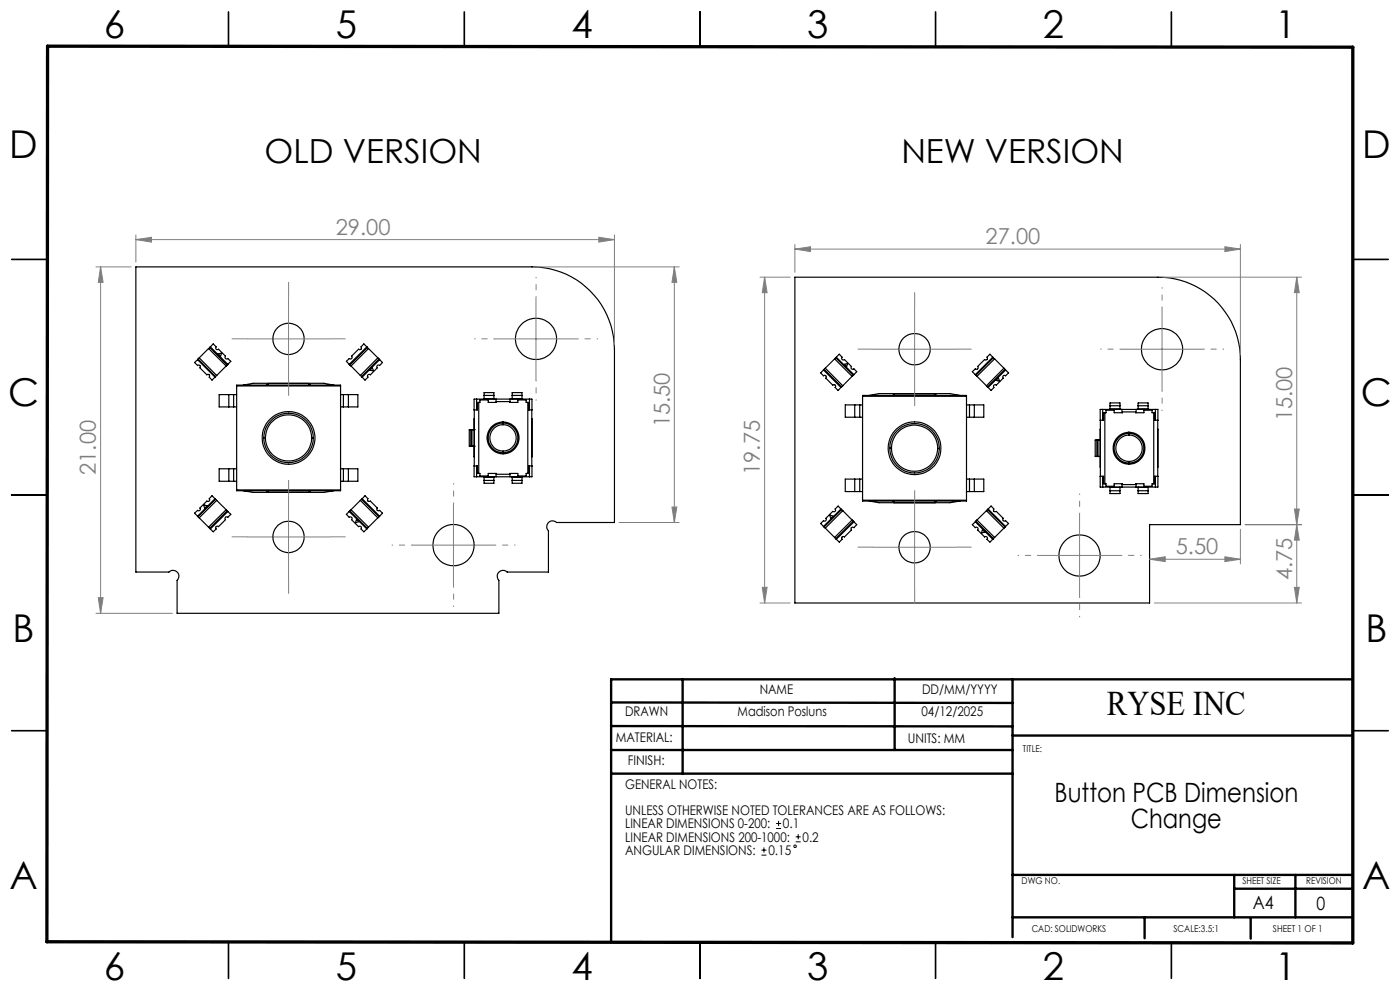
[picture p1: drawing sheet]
<svg xmlns="http://www.w3.org/2000/svg" width="297mm" height="210mm" viewBox="0 0 297 210" stroke-linecap="round" stroke-linejoin="round" font-family="sans-serif">
<g fill="none" stroke="#000" stroke-width=".25">
<path d="M28.8 56.6h84.1a17.5 17.5 0 0 1 17.5 17.5v36.7h-12.3a1.23 1.23 0 0 0-1.8 .1 1.23 1.23 0 0 0 0 1.7v8.7h-8.7a1.25 1.25 0 0 0-1.8 .1 1.25 1.25 0 0 0 0 1.7v7h-68.2v-7a1.23 1.23 0 0 0 0-1.7 1.23 1.23 0 0 0-1.8-.1h-7zM168.6 58.8h77a17.4 17.4 0 0 1 17.5 17.5v35h-19.2v16.6h-75.3zM41.9 76.3l-.6 .6 .6 .6a.35 .35 0 0 1 .5 0 .35 .35 0 0 1 0 .5l1.5 1.5a.35 .35 0 0 1 .5 0 .35 .35 0 0 1 0 .5l.6 .6 .7-.7M41.9 76.3l3.7 3.7M42 76.2l3.7 3.7M42 76.2l-.1 .1M42.3 75.9l-.3 .3M42.3 75.9l3.7 3.7M44.2 73.9l3.8 3.7M44.2 73.9l-1.9 2M44.5 73.7l-.3 .2M44.5 73.7l3.7 3.7"/>
<path d="M44.6 73.6l.6-.7 .7 .7a.35 .35 0 0 0 0 .5 .35 .35 0 0 0 .5 0l1.4 1.5a.35 .35 0 0 0 0 .5 .35 .35 0 0 0 .5 0l.7 .6-.8 .7M44.6 73.6l3.7 3.7M44.6 73.6l-.1 .1M46 79.6l-.3 .3M46.3 75.1l.7-.2-.2 .7zM48 77.6l-2 2M48.2 77.4l-.2 .2M74.1 77.3l.1 .1M74.2 77.4l.3 .2M74.5 77.6l1.9 2M76.4 79.6l.3 .3M76.7 79.9l.1 .1"/>
<path d="M77.8 73.6l-3.7 3.7M77.9 73.7l.3 .2M77.9 73.7l-.7-.8-.6 .7a.36 .36 0 0 1 0 .5 .36 .36 0 0 1-.5 0l-1.5 1.5a.35 .35 0 0 1 0 .5 .35 .35 0 0 1-.5 0l-.6 .6 .6 .6M77.9 73.7l-3.7 3.7M78.2 73.9l-3.7 3.7M78.2 73.9l2 2M79 78l.2 .7-.7-.2zM80.2 75.9l.2 .3M80.2 75.9l-3.8 3.7M80.4 76.2l.7 .7-.6 .6a.35 .35 0 0 0-.5 0 .35 .35 0 0 0 0 .5l-1.4 1.5a.35 .35 0 0 0-.5 0 .35 .35 0 0 0 0 .5l-.7 .6-.6-.6M80.4 76.2l-3.7 3.7M80.5 76.3l-3.7 3.7"/>
<path d="M174.7 78.5l3.7 3.7M174.8 78.3l-.7 .8 .6 .6a.35 .35 0 0 1 .5 0 .35 .35 0 0 1 0 .5l1.5 1.5a.35 .35 0 0 1 .5 0 .35 .35 0 0 1 0 .5l.6 .6 .6-.6M174.8 78.3l3.7 3.8M175.1 78.1l-.3 .2M175.1 78.1l3.7 3.7M177.1 76.1l3.7 3.7M177.1 76.1l-2 2M177.3 75.9l-.2 .2M177.3 75.9l.7-.8 .6 .7a.35 .35 0 0 0 0 .5 .35 .35 0 0 0 .5 0l1.5 1.4a.36 .36 0 0 0 0 .6 .36 .36 0 0 0 .6-.1l.6 .6-.6 .7M177.3 75.9l3.7 3.7M177.4 75.8l3.8 3.7M179.1 77.3l.7-.2-.2 .7z"/>
<path d="M180.8 79.8l-2 2M181 79.6l-.2 .2M181.2 79.5l-.2 .1M206.9 79.5l.1 .1M207 79.6l.3 .2M207.3 79.8l2 2M210.6 75.8l-.6-.7-.6 .7a.35 .35 0 0 1 0 .5 .35 .35 0 0 1-.5 0l-1.5 1.4a.35 .35 0 0 1 0 .5 .35 .35 0 0 1-.5 0l-.6 .6 .6 .7M210.6 75.8l-3.7 3.7M210.6 75.8l.1 .1M210.7 75.9l.3 .2M210.7 75.9l-3.7 3.7M211 76.1l-3.7 3.7"/>
<path d="M211 76.1l2 2M213 78.1l.2 .2M213 78.1l-3.7 3.7M213.2 78.3l-3.7 3.8M213.2 78.3l.1 .2M213.3 78.5l.7 .6-.7 .6a.35 .35 0 0 0-.5 0 .35 .35 0 0 0 0 .5l-1.5 1.5a.35 .35 0 0 0-.4 0 .35 .35 0 0 0 0 .5l-.6 .6-.7-.6M213.3 78.5l-3.7 3.7M48.5 99.4h1.1M48.5 86.3h1.1M48.5 83.7h1.1M48.5 99.4h-2v2.7h2M48.5 83.7v2.6"/>
<path d="M48.5 99.4v2.7M48.5 83.7h-2v2.6h2M49.6 83.7v2.6M49.6 99.4v2.7M49.6 99.4h.6M49.6 86.3h.6M49.6 83.7h.6M50.2 81.9v-.2h22v.2M50.2 81.9h22M50.2 81.9v22M51.6 81.7l2.1-.4h15l2.1 .4M56 92.8a5.3 5.3 0 0 0 5.2 5.3 5.3 5.3 0 0 0 5.3-5.2"/>
<path d="M56 92.8h.3M56 92.8a5.3 5.3 0 0 1 5.3-5.1 5.3 5.3 0 0 1 5.2 5.2M56.3 92.8a4.9 4.9 0 0 0 4.9 5 4.9 4.9 0 0 0 4.9-4.9M56.3 92.8a4.9 4.9 0 0 1 5-4.8 4.9 4.9 0 0 1 4.8 4.9M56.8 81.7v-.4h8.8v.4M56.8 81.6l-.1 .1M65.6 81.6l.2 .1M66.1 92.9h.4M72.2 81.9v22M72.2 99.4h.6M72.2 86.3h.6M72.2 83.7h.6"/>
<path d="M72.8 83.7h1.1M72.8 86.3h1.1M72.8 99.4h1.1M72.8 83.7v2.6M72.8 99.4v2.7M73.9 99.4h2v2.7h-2M73.9 83.7v2.6M73.9 99.4v2.7M73.9 83.7h2v2.6h-2M99.9 91.1h-.3v3.5h.3M99.9 94.6h.7M99.9 91.1h.7"/>
<path d="M99.9 91.1v3.5M100 91.1l.1 3.5zM100.6 94.6v2.3M100.6 98.8h.7v1.6h.3M100.6 94.6h.1M100.6 91.1h.1M100.6 87v11.8M100.6 87v-2.3h12.3l-.1 2.3M100.6 88.9v2.2M100.6 98.8v2.3h12.3l-.1-2.3M101.1 84.7v2.3M101.1 98.8v2.3"/>
<path d="M101.6 85.4h-.3v1.6h-.7M101.6 85.4h.2v-.6h1.8v.6h1.7v-.2h2.8v.2h1.8v-.6h1.7v.6h.4M101.6 85.4v15M102.7 84.6v.1M102.7 84.6v-1.3h2.1v1.3M102.7 83.9h2.1M102.7 84.6h2.1M104.8 84.6v.1M105.2 84.7v.7M106.7 95.7v.4M106.7 89.7a3.2 3.2 0 0 0-3.1 3.2 3.2 3.2 0 0 0 3.1 3.2M106.7 89.7v.4"/>
<path d="M106.7 90.1a2.8 2.8 0 0 0-2.8 2.8 2.8 2.8 0 0 0 2.8 2.8M106.7 90.1a2.8 2.8 0 0 1 2.8 2.8 2.8 2.8 0 0 1-2.8 2.8M106.7 89.7a3.2 3.2 0 0 1 3.2 3.2 3.2 3.2 0 0 1-3.2 3.2M106.7 89.5a3.4 3.4 0 0 0-3.4 3.4 3.4 3.4 0 0 0 3.4 3.4M106.7 89.5a3.4 3.4 0 0 1 3.4 3.4 3.4 3.4 0 0 1-3.4 3.4M106.7 89.5v.2M106.7 96.1v.2M108.2 84.7v.7M108.7 84.6v.1M108.7 83.9h2M108.7 84.6h2M108.7 84.6v-1.3h2v1.3"/>
<path d="M110.7 84.6v.1M112 85.4h.1v1.6h.7M112 85.4v15M112.3 84.7v2.3M112.3 98.8v2.3M112.8 98.8h-.7v1.6h-.1M112.8 87v11.8M112.8 88.9v8M178.5 82.1l-.1 .1M178.8 81.8l-.3 .3M181.3 88.5h1.1M181.3 85.9h1.1"/>
<path d="M181.3 85.9h-2v2.6h2M181.3 85.9v2.6M182.4 85.9v2.6M182.4 88.5h.6M182.4 85.9h.6M183 84.1v-.2h22v.2M183 84.1h22M183 84.1v22M184.4 83.9l2.1-.4h15l2.2 .4M188.8 95a5.3 5.3 0 0 0 5.2 5.3 5.3 5.3 0 0 0 5.3-5.2M188.8 95h.3M188.8 95a5.3 5.3 0 0 1 5.3-5.2 5.3 5.3 0 0 1 5.2 5.3"/>
<path d="M189.1 95a4.9 4.9 0 0 0 4.9 5 4.9 4.9 0 0 0 4.9-4.9M189.1 95a4.9 4.9 0 0 1 5-4.8 4.9 4.9 0 0 1 4.8 4.9M189.7 83.9v-.4h8.7v.4M189.7 83.8l-.2 .1M198.4 83.8l.2 .1M198.9 95.1h.4M205 84.1v22M205 88.5h.7M205 85.9h.7M205.7 85.9h1M205.7 88.5h1M205.7 85.9v2.6"/>
<path d="M206.7 85.9v2.6M206.7 85.9h2v2.6h-2M209.3 81.8l.2 .3M209.5 82.1l.1 .1M211.3 80.7l.5-.5 .3 .7zM232.7 93.3h-.4v3.5h.4M232.7 96.8h.7M232.7 93.3h.7M232.7 93.3v3.5M232.9 96.8h.1M232.9 93.3h.1M232.9 93.3v3.5"/>
<path d="M233.4 89.1h.1M233.4 91h.1M233.4 99.1h.1M233.9 86.8v2.3M234.4 87.6h-.3v1.5h-.7M234.4 87.6h.2v-.6h1.8v.6h1.7v-.2h2.8v.2h1.8v-.6h1.7v.6h.4M234.4 87.6v15M235.5 86.7v.1M235.5 86.1h2.1M235.5 86.7h2.1M235.5 86.7v-1.2h2.1v1.2M237.6 86.7v.1"/>
<path d="M238 86.8v.8M239.5 91.9a3.2 3.2 0 0 1 3.2 3.2 3.2 3.2 0 0 1-3.2 3.1M239.5 97.9v.3M239.5 92.3a2.8 2.8 0 0 1 2.8 2.8 2.8 2.8 0 0 1-2.8 2.8M239.5 91.9v.4M239.5 92.3a2.8 2.8 0 0 0-2.8 2.8 2.8 2.8 0 0 0 2.8 2.8M239.5 91.9a3.2 3.2 0 0 0-3.2 3.2 3.2 3.2 0 0 0 3.2 3.1M239.5 91.7a3.4 3.4 0 0 1 3.4 3.4 3.4 3.4 0 0 1-3.4 3.4M239.5 91.7a3.4 3.4 0 0 0-3.4 3.4 3.4 3.4 0 0 0 3.4 3.4M239.5 91.7v.2M239.5 98.2v.3M241 86.8v.8"/>
<path d="M241.4 86.7v.1M241.4 86.1h2.2M241.4 86.7v-1.2h2.2v1.2M241.4 86.7h2.2M243.6 86.7v.1M244.8 87.6h.1v1.5h.7M244.8 87.6v15M245.1 86.8v2.3M245.6 89.1v-2.3h-12.2v16.5h12.2v-2.3M245.6 89.1v11.9M245.6 91v8.1M42 109.6l.3 .2"/>
<path d="M42.3 109.8l1.9 2M43.2 107.1l.7 .2-.5 .5zM44.2 111.8l.3 .3M45.6 105.8l-3.7 3.7M45.7 105.9l.3 .2M45.7 105.9l-.7-.7-.6 .6a.35 .35 0 0 1 0 .5 .35 .35 0 0 1-.5 0l-1.5 1.5a.35 .35 0 0 1 0 .5 .35 .35 0 0 1-.5 0l-.6 .6 .7 .7M45.7 105.9l-3.7 3.7M46 106.1l-3.7 3.7M46 106.1l2 2M48 108.1l.2 .3M48 108.1l-3.8 3.7M48.2 108.4l-3.7 3.7"/>
<path d="M48.2 108.4l.1 .1M48.3 108.5l.7 .6-.7 .6a.35 .35 0 0 0-.5 0 .35 .35 0 0 0 0 .5l-1.4 1.5a.35 .35 0 0 0-.5 0 .35 .35 0 0 0 0 .5l-.7 .6-.7-.7M48.3 108.5l-3.7 3.7M48.5 102.1h1.1M49.6 102.1h.6M50.2 103.9v.2h22v-.2M50.2 103.9h22M51.6 104.1l2.1 .3h15l2.1-.3M56.7 104.1l.1 .1M56.8 104.1v.3M65.6 104.1v.3M65.8 104.1l-.2 .1"/>
<path d="M72.2 102.1h.6M72.8 102.1h1.1M74.1 108.5l3.7 3.7M74.2 108.4l-.7 .7 .6 .6a.35 .35 0 0 1 .5 0 .35 .35 0 0 1 0 .5l1.5 1.5a.36 .36 0 0 1 .5 0 .36 .36 0 0 1 0 .5l.6 .6 .6-.6M74.2 108.4l3.7 3.7M74.5 108.1l-.3 .3M74.5 108.1l3.7 3.7M75.6 110.2l.5 .5-.7 .2zM76.4 106.1l3.8 3.7M76.4 106.1l-1.9 2M76.7 105.9l-.3 .2M76.7 105.9l3.7 3.7"/>
<path d="M76.8 105.8l.6-.6 .7 .6a.35 .35 0 0 0 0 .5 .35 .35 0 0 0 .5 0l1.4 1.5a.35 .35 0 0 0 0 .5 .35 .35 0 0 0 .5 0l.6 .6-.6 .6M76.8 105.8l3.7 3.7M76.8 105.8l-.1 .1M77.9 112.1l-.1 .1M78.2 111.8l-.3 .3M80.2 109.8l-2 2M80.4 109.6l-.2 .2M80.5 109.5l-.1 .1M101.6 100.4h.2v.6h1.8v-.6h1.7v.2h2.8v-.2h1.8v.6h1.7v-.6h.4M102.7 101.1v.1M102.7 101.2v1.3h2.1v-1.3M102.7 101.9h2.1"/>
<path d="M102.7 101.2h2.1M104.8 101.1v.1M105.2 100.4v.7M108.2 100.4v.7M108.7 101.1v.1M108.7 101.2v1.3h2v-1.3M108.7 101.9h2M108.7 101.2h2M110.7 101.1v.1M174.7 111.7l.1 .1M174.8 111.8l.3 .2M175.1 112l2 2"/>
<path d="M176 109.2l.7 .3-.5 .5zM177.1 114l.2 .3M177.3 114.3l.1 .1M178.4 108l-.6-.7-.6 .7a.35 .35 0 0 1 0 .5 .35 .35 0 0 1-.5 0l-1.5 1.5a.35 .35 0 0 1 0 .4 .35 .35 0 0 1-.5 0l-.6 .6 .6 .7M178.4 108l-3.7 3.7M178.4 108l.1 .1M178.5 108.1l.3 .2M178.5 108.1l-3.7 3.7M178.8 108.3l-3.7 3.7M178.8 108.3l2 2M180.8 110.3l.2 .3M180.8 110.3l-3.7 3.7"/>
<path d="M181 110.6l.8 .7-.6 .6a.36 .36 0 0 0-.6 0 .36 .36 0 0 0 0 .5l-1.5 1.5a.35 .35 0 0 0-.5 0 .35 .35 0 0 0 0 .5l-.6 .6-.6-.6M181 110.6l-3.7 3.7M181.2 110.7l-3.8 3.7M181.3 104.3h1.1M181.3 101.6h1.1M181.3 101.6h-2v2.7h2M181.3 101.6v2.7M182.4 104.3h.6M182.4 101.6v2.7M182.4 101.6h.6M183 106.1v.2h22v-.2M183 106.1h22"/>
<path d="M184.4 106.3l2.1 .3h15l2.2-.3M189.5 106.3l.2 .1M189.7 106.3v.3M198.4 106.3v.3M198.6 106.3l-.2 .1M205 104.3h.7M205 101.6h.7M205.7 101.6h1M205.7 104.3h1M205.7 101.6v2.7M206.7 101.6h2v2.7h-2M206.7 101.6v2.7"/>
<path d="M206.9 110.7l-.6 .6 .6 .6a.35 .35 0 0 1 .5 0 .35 .35 0 0 1 0 .5l1.5 1.5a.35 .35 0 0 1 .5 0 .35 .35 0 0 1 0 .5l.6 .6 .7-.7M206.9 110.7l3.7 3.7M207 110.6l3.7 3.7M207 110.6l-.1 .1M207.3 110.3l-.3 .3M207.3 110.3l3.7 3.7M208.4 112.4l.6 .4-.8 .3zM209.3 108.3l3.7 3.7M209.3 108.3l-2 2M209.5 108.1l-.2 .2M209.5 108.1l3.7 3.7M209.6 108l.7-.7 .6 .7a.35 .35 0 0 0 0 .5 .35 .35 0 0 0 .4 0l1.5 1.5a.35 .35 0 0 0 0 .4 .35 .35 0 0 0 .5 0l.7 .6-.8 .8"/>
<path d="M209.6 108l3.7 3.7M209.6 108l-.1 .1M211 114l-.3 .3M213 112l-2 2M213.2 111.8l-.2 .2M233.4 101h.1M233.4 101h.7v1.6h.3M233.9 101v2.3M234.4 102.6h.2v.5h1.8v-.5h1.7v.2h2.8v-.2h1.8v.5h1.7v-.5h.4M235.5 103.3v.1M235.5 104.1h2.1M235.5 103.4v1.3h2.1v-1.3"/>
<path d="M235.5 103.4h2.1M237.6 103.3v.1M238 102.6v.7M241 102.6v.7M241.4 103.3v.1M241.4 104.1h2.2M241.4 103.4v1.3h2.2v-1.3M241.4 103.4h2.2M243.6 103.3v.1M245.1 101v2.3M245.6 101h-.7v1.6h-.1"/>
<circle cx="61.2" cy="71.9" r="3.3"/>
<circle cx="113.7" cy="71.9" r="4.4"/>
<circle cx="194" cy="74.1" r="3.3"/>
<circle cx="246.5" cy="74.1" r="4.4"/>
<circle cx="61.2" cy="92.9" r="5.6"/>
<circle cx="194" cy="95.1" r="5.6"/>
<circle cx="61.2" cy="113.9" r="3.3"/>
<circle cx="96.2" cy="115.6" r="4.4"/>
<circle cx="194" cy="116.1" r="3.3"/>
<circle cx="229" cy="117.8" r="4.4"/>
</g>
<g fill="none" stroke="#000" stroke-width=".21">
<path d="M162.1 179.8v1.1M164.6 175.7h1.1M164.6 174.7h1.1M165.2 174.1v1.1M168.8 178.6h1.1M168.8 177.5h1.1M169.3 176.9v1.1M161.5 181.4h1.1M161.5 180.3h1.1"/>
<circle cx="168.7" cy="179.5" r=".28"/>
</g>
<g fill="none" stroke="#808080" stroke-width=".21">
<path d="M20.4 56.6h7.4M21.3 56.6l.6 3.3h-1.1zM21.3 56.6v73.5M28.8 50.8l3.3-.5v1.1zM28.8 49.8v5.8M28.8 50.8h101.6M113.8 56.6h30.3M127 50.3l3.4 .5-3.4 .6zM130.4 49.8v23.3M143.1 56.6l.5 3.3h-1zM143.1 56.6v54.2M161.2 58.8h6.4"/>
<path d="M162.2 58.8l.5 3.3h-1zM162.2 58.8v69.1M168.6 52.8l3.3-.5v1.1zM168.6 51.8v6M168.6 52.8h94.5M246.6 58.8h29.5M259.9 52.3l3.2 .5-3.2 .6zM263.1 51.8v23.5M275.1 58.8l.5 3.3h-1zM275.1 58.8v69.1M52.5 71.9h17.5M61.2 63.1v17.5"/>
<path d="M105 71.9h17.4M113.7 63.1v17.5M185.3 74.1h17.5M194 65.3v17.5M237.8 74.1h17.5M246.5 65.3v17.5M52.5 113.9h17.5M61.2 105.2v17.5M87.5 115.6h17.5M96.2 106.9v17.5M131.3 110.8h12.8M142.6 107.6h1l-.5 3.2z"/>
<path d="M185.3 116.1h17.5M194 107.3v17.5M220.3 117.8h17.5M229 109.1v17.5M243.9 118.6l3.3-.5v1zM243.9 118.6h19.2M259.9 118.1l3.2 .5-3.2 .5zM263.1 112.3v7.3M264.2 111.3h11.9M274.6 108h1l-.5 3.3zM275.1 111.3l.5 3.3h-1zM20.4 130.1h16.2"/>
<path d="M20.8 126.8h1.1l-.6 3.3zM161.2 127.9h6.4M161.7 124.6h1l-.5 3.3zM244.9 127.9h31.2M274.6 124.6h1l-.5 3.3z"/>
</g>
<g fill="none" stroke="#808080" stroke-width=".21" stroke-dasharray="15.2 1.3 1.3 1.3" stroke-linecap="butt">
<path d="M52.5 71.9h-3.3M61.2 63.1v-3.3M70 71.9h3.3M185.3 74.1h-3.3M194 65.3v-3.3M202.8 74.1h3.3M61.2 80.6v3.3M194 82.8v3.3M52.5 113.9h-3.3M61.2 105.1v-3.3M70 113.9h3.3M185.3 116.1h-3.3"/>
<path d="M194 107.3v-3.3M202.8 116.1h3.3M61.2 122.6v3.3M194 124.8v3.3"/>
</g>
<g fill="none" stroke="#808080" stroke-width=".21" stroke-dasharray="15.2 1.3 1.3 1.3" stroke-dashoffset="15" stroke-linecap="butt">
<path d="M105 71.9h-4.4M113.7 63.1v-4.4M122.5 71.9h4.4M237.8 74.1h-4.4M246.5 65.3v-4.4M255.3 74.1h4.4M113.7 80.6v4.4M246.5 82.8v4.4M87.5 115.6h-4.4M96.2 106.9v-4.4M105 115.6h4.4M220.3 117.8h-4.4"/>
<path d="M229 109.1v-4.4M237.8 117.8h4.4M96.2 124.4v4.3M229 126.6v4.3"/>
</g>
<g fill="none" stroke="#000" stroke-width=".35">
<path d="M48.5 2.5v7.5M98.5 2.5v7.5M148.5 2.5v7.5M198.5 2.5v7.5M248.5 2.5v7.5M2.5 55h7.5M287 55h7.5M2.5 105h7.5M287 105h7.5M2.5 155h7.5M287 155h7.5M48.5 200v7.5"/>
<path d="M98.5 200v7.5M148.5 200v7.5M198.5 200v7.5M248.5 200v7.5"/>
</g>
<g fill="none" stroke="#000" stroke-width=".5">
<path d="M129.6 159.1h85.2M129.6 154l85.2 .1M129.6 149l85.2 .1M144.8 144.1v20M189.8 143.9v15.2M214.8 156h72.2M214.8 144.1v54.7M287 144.1h-157.4v55.8M129.6 164.1h85.2M214.8 194.6h72.2M214.8 185.6h72.2M242.8 194.6v4.4"/>
<path d="M261.8 185.6v9M261.8 188.5h25.2M265.3 194.8v4.3M274.8 185.6v9"/>
</g>
<path d="M10.1 9.8l276.9 .2v190l-277.1-.2z" fill="none" stroke="#000" stroke-width=".7"/>
<g fill="#808080">
<path d="M127 50.3l3.4 .5-3.4 .6zM28.8 50.8l3.3-.5v1.1zM259.9 52.3l3.2 .5-3.2 .6zM168.6 52.8l3.3-.5v1.1zM259.9 118.1l3.2 .5-3.2 .5zM243.9 118.6l3.3-.5v1z"/>
<path d="M161.7 124.6h1l-.5 3.3zM162.2 58.8l.5 3.3h-1z"/>
<path d="M143.1 56.6l.5 3.3h-1zM142.6 107.6h1l-.5 3.2zM21.3 56.6l.6 3.3h-1.1zM20.8 126.8h1.1l-.6 3.3zM275.1 111.3l.5 3.3h-1zM274.6 124.6h1l-.5 3.3zM275.1 58.8l.5 3.3h-1zM274.6 108h1l-.5 3.3z"/>
</g>
<g font-size="8.1">
<text x="22" y="8">6</text>
<text x="71.2" y="8">5</text>
<text x="121.2" y="8">4</text>
<text x="171.3" y="8">3</text>
<text x="221.3" y="8">2</text>
<text x="270.5" y="8">1</text>
<text x="2" y="33.6">D</text>
<text x="289" y="33.6">D</text>
<text x="1.7" y="86.1">C</text>
<text x="288.7" y="86.1">C</text>
<text x="2.7" y="136.1">B</text>
<text x="289.7" y="136.1">B</text>
<text x="2" y="188.6">A</text>
<text x="289" y="188.6">A</text>
<text x="22" y="208">6</text>
<text x="71.2" y="208">5</text>
<text x="121.2" y="208">4</text>
<text x="171.3" y="208">3</text>
<text x="221.3" y="208">2</text>
<text x="270.5" y="208">1</text>
</g>
<text font-size="7.3" x="234.8" y="151.8">RYSE INC</text>
<g font-size="7.1">
<text x="56.1" y="34.7">OLD VERSION</text>
<text x="191.2" y="34.7">NEW VERSION</text>
</g>
<g font-size="5.6">
<text x="223.7" y="170.1">Button PCB Dimension</text>
<text x="239.9" y="175.7">Change</text>
</g>
<g font-size="4.7" fill="#808080">
<text x="71.2" y="49.8">29.00</text>
<text x="209.1" y="51.8">27.00</text>
<text x="274.1" y="89.4" transform="rotate(-90 274.1 89.4)">15.00</text>
<text x="142.1" y="90.7" transform="rotate(-90 142.1 90.7)">15.50</text>
<text x="20.4" y="100.7" transform="rotate(-90 20.4 100.7)">21.00</text>
<text x="161.2" y="100.7" transform="rotate(-90 161.2 100.7)">19.75</text>
<text x="249.4" y="117.6">5.50</text>
<text x="274.1" y="123.1" transform="rotate(-90 274.1 123.1)">4.75</text>
</g>
<g font-size="3.9">
<text x="265.8" y="192.9">A4</text>
<text x="279.3" y="193">0</text>
</g>
<g font-size="2.8">
<text x="161.2" y="147.3">NAME</text>
<text x="195.6" y="147.3">DD/MM/YYYY</text>
<text x="132.6" y="151.9">DRAWN</text>
<text x="156.5" y="151.9">Madison Posluns</text>
<text x="195.5" y="151.9">04/12/2025</text>
<text x="130.6" y="157.4">MATERIAL:</text>
<text x="192.6" y="157.5">UNITS: MM</text>
<text x="132.6" y="167.3">GENERAL NOTES:</text>
<text x="133.2" y="162.2">FINISH:</text>
<text x="132.6" y="172.9">UNLESS OTHERWISE NOTED TOLERANCES ARE AS FOLLOWS:</text>
<text x="132.6" y="175.7">LINEAR DIMENSIONS 0-200:</text>
<text x="132.6" y="178.5">LINEAR DIMENSIONS 200-1000:</text>
<text x="166.1" y="175.7">0.1</text>
<text x="170.3" y="178.5">0.2</text>
<text x="132.6" y="181.4">ANGULAR DIMENSIONS:</text>
<text x="163" y="181.4">0.15</text>
</g>
<g font-size="2">
<text x="217" y="159.5">TITLE:</text>
<text x="216.7" y="187.5">DWG NO.</text>
<text x="263.6" y="187.5">SHEET SIZE</text>
<text x="277.1" y="187.5">REVISION</text>
<text x="218.9" y="197.7">CAD: SOLIDWORKS</text>
<text x="249" y="197.7">SCALE:3.5:1</text>
<text x="270.1" y="197.7">SHEET 1 OF 1</text>
</g>
</svg>
